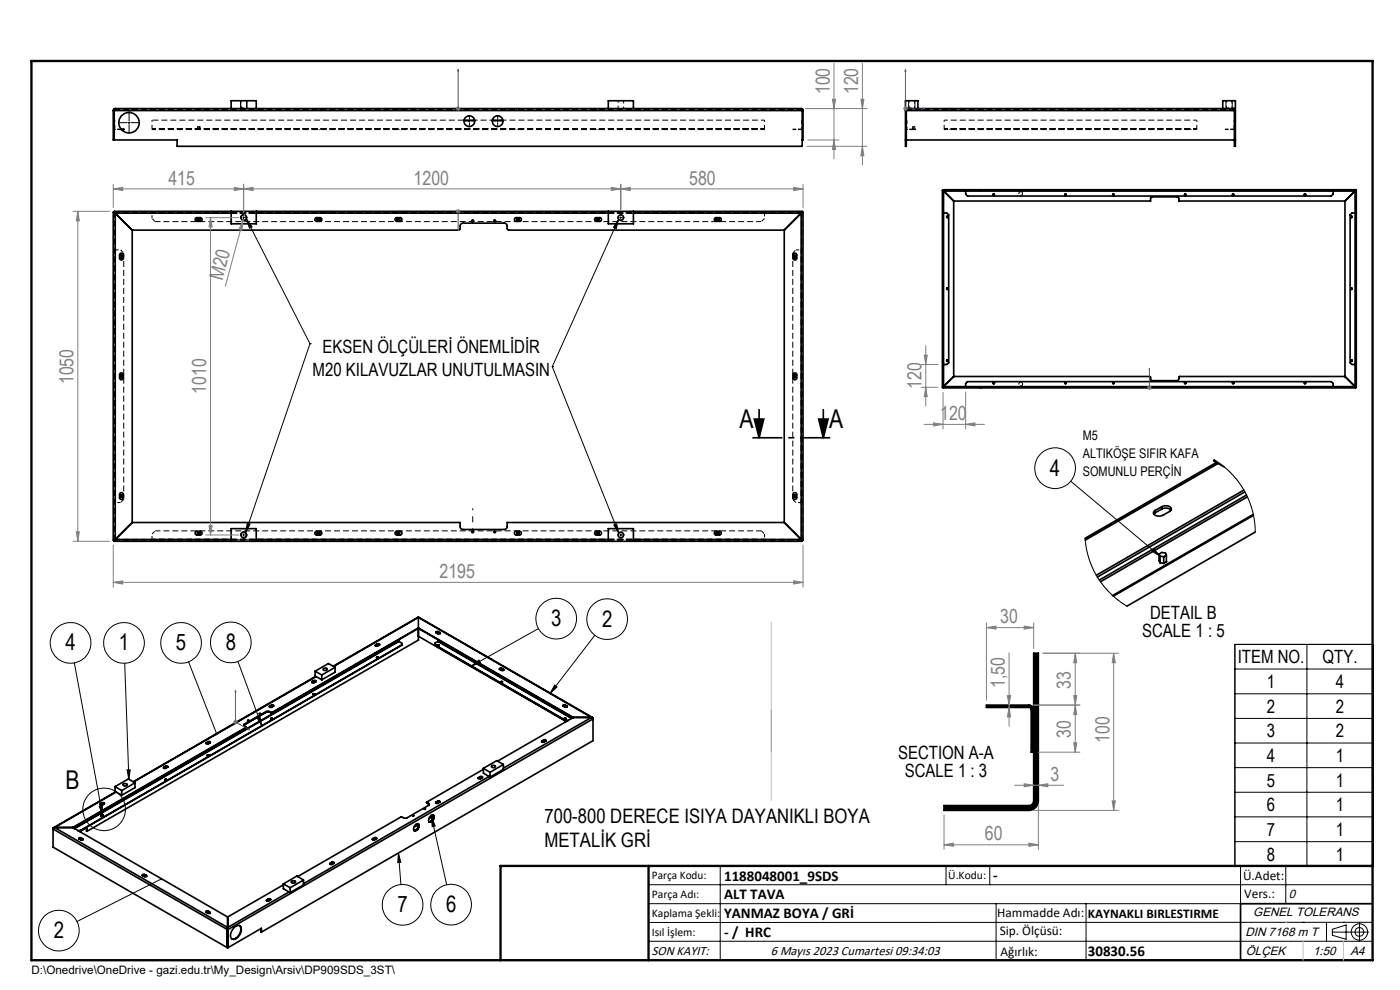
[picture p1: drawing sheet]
<svg xmlns="http://www.w3.org/2000/svg" width="297mm" height="210mm" viewBox="0 0 297 210" stroke-linecap="round" stroke-linejoin="round" font-family="sans-serif">
<g fill="none" stroke="#000" stroke-width=".35">
<path d="M24 23.5h146.4M24.2 23.2l-.2 .3M24.2 23.2h.1M24.4 23l-.2 .2M24.4 23l-.2 .2v6.5M24.4 23h145.6M25.7 27.4h.5l-.4 .1M49 23v-1.6h5.4v1.6M98.5 25.5h2.2M104.5 25.5h2.2M129 23v-1.6h5.4v1.6M170 23l.2 .2v7.8h-132.6v-1.3h-13.6v-6.2"/>
<path d="M170 23l.3 .2M170.3 23.2l.1 .3M170.3 23.2h-.1M170.4 23.5v6.2h-.2M192.1 23.5h70M192.1 29.7h70M192.2 23.2l.3-.2-.2 .2v7.8h-.2v-7.5M192.2 23.2l-.1 .3M192.2 23.2h.1M194.7 23v-1.6h-2.6v1.6h70v-1.6h-2.7v1.6M262 23.2l-.3-.2 .2 .2v7.8h.2v-7.5M262 23.2l.1 .3"/>
<path d="M262 23.2h-.1M24.2 45h-.2v69.6h.2M24.2 45l.2 .2M24.2 44.9l.2 .3M24.2 44.9h146M24.2 44.9v.1M24.4 45.2v69.2M24.4 45.2l3.6 3.6v62M24.4 45.2h24.6M25.5 53.8a.44 .44 0 0 1 .7 .3v.6a.41 .41 0 0 1-.4 .5 .41 .41 0 0 1-.4-.5zM25.5 54.3l.3-.2 .2 .2v.3l-.2 .1-.3-.1zM27.9 48.7l69.4 .1 .3-.2v-.6a.61 .61 0 0 1 .6-.7h8.7a.66 .66 0 0 1 .7 .7v.6l.3 .2 58.6-.1"/>
<path d="M41.5 46.3l.2-.1h.8a.39 .39 0 0 1 .4 .4 .39 .39 0 0 1-.4 .3h-.7a.39 .39 0 0 1-.4-.1 .39 .39 0 0 1 .1-.5zM42 46.3h.3l.1 .3-.1 .2h-.3l-.1-.2zM49 44.8v2.7h5.4v-2.7M54.4 45.2h74.6M66.9 46.3l.2-.1h.8a.39 .39 0 0 1 .4 .4 .39 .39 0 0 1-.4 .3h-.7a.39 .39 0 0 1-.4-.1 .39 .39 0 0 1 .1-.5zM67.4 46.3h.3l.1 .3-.1 .2h-.3l-.1-.2zM84 46.2h.9a.39 .39 0 0 1 .4 .4 .39 .39 0 0 1-.4 .3h-.7a.4 .4 0 0 1-.4-.2 .4 .4 0 0 1 .2-.5zM84.3 46.3h.3l.2 .3-.2 .2h-.3l-.1-.2zM109.2 46.3l.2-.1h.8a.39 .39 0 0 1 .4 .4 .39 .39 0 0 1-.4 .3h-.7a.39 .39 0 0 1-.3-.1 .39 .39 0 0 1 0-.5zM109.7 46.3h.3l.2 .3-.2 .2h-.3l-.1-.2zM126.3 46.2h.9a.39 .39 0 0 1 .4 .4 .39 .39 0 0 1-.4 .3h-.7a.4 .4 0 0 1-.3-.2 .4 .4 0 0 1 .1-.5zM126.7 46.3h.3l.1 .3-.1 .2h-.3l-.2-.2z"/>
<path d="M129 44.8v2.7h5.4v-2.7M134.4 45.2h35.6M151.7 46.2h.9a.39 .39 0 0 1 .4 .4 .39 .39 0 0 1-.4 .3h-.7a.4 .4 0 0 1-.3-.2 .4 .4 0 0 1 .1-.5zM152.1 46.3h.3l.1 .3-.1 .2h-.3l-.2-.2zM168.3 53.8a.41 .41 0 0 1 .5-.1 .41 .41 0 0 1 .2 .4v.6a.39 .39 0 0 1-.4 .5 .39 .39 0 0 1-.4-.5zM168.4 54.3l.2-.2 .3 .2v.3l-.3 .1-.2-.1zM170 45.2v69.2M170 45.2l-3.6 3.6v62M170.2 44.9l-.2 .3M170.2 44.9l.1 .1M170.3 45l-.3 .2M170.3 45v69.6"/>
<path d="M199.9 40.4h87.8v41.8h-87.8zM200.1 45.2h.7l.5 .4v31.3l-.5 .4h-.7M200.1 40.4l.1 .1M200.1 40.2h87.5v42.1h-87.5zM200.2 40.5v41.5M200.2 40.5l2.1 2.1M200.2 40.5h87.3M200.8 45.9h.3v.2h-.3zM202.3 42.6h41.8v-.6l.3-.2h5.3l.3 .2 .1 .6h35.2M202.3 42.6v37.3l-2.1 2.1M204.9 40.4v.8l.3 .4h77.2l.4-.4v-.8M208 40.2v.2"/>
<path d="M210.7 41.2h.2v.2h-.2zM226 41.2h.1v.2h-.1zM236.1 41.2h.2v.2h-.2zM251.4 41.2h.1v.2h-.1zM261.5 41.2h.2v.2h-.2zM276.8 41.2h.1v.2h-.1zM285.3 42.6v37.3l2.2 2.1M286.6 45.9h.2v.2h-.2zM287.5 40.5v41.5M287.5 40.5l-2.2 2.1M287.6 40.4l-.1 .1M287.6 45.2h-.8l-.4 .4v31.3l.4 .4h.8"/>
<path d="M25.5 79.2a.44 .44 0 0 1 .7 .3v.6a.41 .41 0 0 1-.4 .5 .41 .41 0 0 1-.4-.5zM25.5 79.7l.3-.2 .2 .2v.3l-.2 .1-.3-.1zM168.3 79.2a.41 .41 0 0 1 .5-.1 .41 .41 0 0 1 .2 .4v.6a.39 .39 0 0 1-.4 .5 .39 .39 0 0 1-.4-.5zM168.4 79.7l.2-.2 .3 .2v.3l-.3 .1-.2-.1zM200.8 76.4h.3v.2h-.3zM200.8 61.2h.3v.1h-.3zM285.4 79.9h-35.2l-.4 .8h-5.5l-.2-.2-.2-.6h-41.5l-2.2 2.1M286.6 76.4h.2v.2h-.2zM286.6 61.2h.2v.1h-.2zM160 88.9h2l-1 4zM161 86.9v6M173.7 88.9h2l-1 4z"/>
<path d="M174.7 86.9v6M200.2 82l-.1 .2M200.2 82l-.1 .1M200.2 82h87.3M204.9 82.2v-.9l.3-.3h77.2l.4 .3v.9M208 82.2v.1M210.7 81.1h.2v.2h-.2zM226 81.1h.1v.3h-.1zM236.1 81.1h.2v.3h-.2zM251.4 81.1h.1v.3h-.1zM257.6 97.5v.3l2.1 1.3M258.1 98.1l-27.9 16.1"/>
<path d="M258.4 98.3l-28.2 16.3M261.5 81.1h.2v.3h-.2zM276.8 81.1h.1v.3h-.1zM287.5 82l.1 .2M287.5 82l.1 .1M24.2 114.6v.1M24.2 114.7h146M24.4 114.4l-.2 .2M24.4 114.4l-.2 .3M24.4 114.4h24.6M25.5 104.6a.44 .44 0 0 1 .7 .3v.6a.41 .41 0 0 1-.4 .5 .41 .41 0 0 1-.4-.5zM25.5 105.1l.3-.2 .2 .2v.3l-.2 .1-.3-.1z"/>
<path d="M28 110.8h69.6v.8a.61 .61 0 0 0 .6 .7h8.7a.66 .66 0 0 0 .7-.7v-.8h58.8M28 110.8l-3.6 3.6M41.6 112.7h.9a.39 .39 0 0 1 .4 .4 .39 .39 0 0 1-.4 .4h-.7a.4 .4 0 0 1-.4-.3 .4 .4 0 0 1 .2-.5zM42 112.8h.3l.1 .3-.1 .2h-.3l-.1-.2zM49 114.8v-2.7h5.4v2.7M54.4 114.4h74.6M67 112.7h.9a.39 .39 0 0 1 .4 .4 .39 .39 0 0 1-.4 .4h-.7a.4 .4 0 0 1-.4-.3 .4 .4 0 0 1 .2-.5zM67.4 112.8h.3l.1 .3-.1 .2h-.3l-.1-.2zM84 112.7h.9a.39 .39 0 0 1 .4 .4 .39 .39 0 0 1-.4 .4h-.7a.4 .4 0 0 1-.4-.3 .4 .4 0 0 1 .2-.5zM84.3 112.8h.3l.2 .3-.2 .2h-.3l-.1-.2zM109.3 112.7h.9a.39 .39 0 0 1 .4 .4 .39 .39 0 0 1-.4 .4h-.7a.4 .4 0 0 1-.4-.3 .4 .4 0 0 1 .2-.5zM109.7 112.8h.3l.2 .3-.2 .2h-.3l-.1-.2z"/>
<path d="M126.3 112.7h.9a.39 .39 0 0 1 .4 .4 .39 .39 0 0 1-.4 .4h-.7a.4 .4 0 0 1-.3-.3 .4 .4 0 0 1 .1-.5zM126.7 112.8h.3l.1 .3-.1 .2h-.3l-.2-.2zM129 114.8v-2.7h5.4v2.7M134.4 114.4h35.6M151.7 112.7h.9a.39 .39 0 0 1 .4 .4 .39 .39 0 0 1-.4 .4h-.7a.4 .4 0 0 1-.3-.3 .4 .4 0 0 1 .1-.5zM152.1 112.8h.3l.1 .3-.1 .2h-.3l-.2-.2zM166.4 110.8l3.6 3.6M168.3 104.6a.41 .41 0 0 1 .5-.1 .41 .41 0 0 1 .2 .4v.6a.39 .39 0 0 1-.4 .5 .39 .39 0 0 1-.4-.5zM168.4 105.1l.2-.2 .3 .2v.3l-.3 .1-.2-.1zM170 114.4l.2 .3M170 114.4l.3 .2M170.3 114.6l-.1 .1"/>
<path d="M245 108.8l-.2 .2M245 108.3v.5M245.9 118.9h.1M245.9 118.9l.2 .5M245.9 117.5l.6-.3 .8 .1 .1 .4M245.9 117.5l.2 .5M245.9 117.5v1.4M246.1 119.4l.8 .1M246.1 118v1.4M246.1 118l.8 .1M246.5 107.5a1.47 1.47 0 0 1 2 .5l-.1 .3-1.7 1a1.47 1.47 0 0 1-2-.5l.3-.5M246.5 108a1.69 1.69 0 0 1 1.9 .2"/>
<path d="M246.5 107.5l-1.5 .8M246.5 107.5v.5M246.5 108l-1.5 .8M246.9 118.1v1.4M247.4 119.1l.1 .1M247.4 117.7l-.5 .4M247.4 117.7v1.5M247.5 119.2l-.6 .3M263.9 104l-31.3 18M264.1 104.3l-31.3 18.1M264.4 105l-31.2 18M264.6 105.4l-31.1 18"/>
<path d="M265.9 109.1l-29.9 17.2M265.9 109.3l-29.7 17.2M266.3 112.8l-27.2 15.8M79.7 136.9l-.1 .1M79.7 136.8v.1M80 139.4l-.1 .2 .4-.1M80 139.4h.2M80 139.4h.1M80 139.4l-.1 .1M80 139.4l.2 .1M80 136.6h.4l.2 .1-.6 .4-.3-.1v-.2M80 136.7l.5 .1"/>
<path d="M80 136.6v.1M80 136.6l-.3 .2M80 136.7l-.3 .2M80.2 139.4l.1 .1M80.2 139.4v.1M80.2 139.5l.1 .1M84.6 136v.1M84.6 135.7v.3M84.6 136l-68.9 39.7M84.6 136.1l.6 .3v.5l-68.2 39.3M84.6 136.1l-68.8 39.7M85.2 136.8l-68.2 39.4"/>
<path d="M88.7 133.2l-30.9 17.9M88.7 133.2v.1M88.7 133.3l-30.9 17.9M88.8 131l36.9 21.2M88.8 133.1l-.1 .1M88.8 131l-18.1 10.3M88.8 133.3h-.1M88.8 131l36.7 21.2M88.8 133.2l32.8 19M88.8 131v4.8l-70.3 40.5M88.8 133.3l32.7 19M88.8 135l31.3 18.1"/>
<path d="M88.8 131l-18 10.4M92.3 136.8l27.7 16M92.8 136.9h-.1M92.9 136.1l-.6 .3v.5l27.7 16M92.9 136.1l28.3 16.3M93 136l-.1 .1M93 134h-.5v.2l.6 .3 .3-.1-.1-.2M93 134.1l-.5 .1M93 134v.1M93 135.7v.3M93 134l.3 .2M93 134.1l.3 .2"/>
<path d="M93 136l28.4 16.4M93 136.8l.1 .1M93 136.8l-.3 .1M93 136.8h.1M93 136.8l-.2 .1M93.1 136.9l-.2 .1-.2-.1M93.3 134.2v.1M93.3 134.3l.1 .1M219.3 138.6h1v31.3a2.05 2.05 0 0 1-2 2h-18v-1h18a1.02 1.02 0 0 0 1-1zM43.8 157.6l-.1 .1M43.8 157.5v.1M44.1 157.3h.4l.1 .2-.5 .3h-.3v-.3"/>
<path d="M44.1 157.4l.5 .1M44.1 157.3v.1M44.1 157.3l-.3 .2M44.1 157.4l-.3 .2M51.9 153.6l-.2 .2 .5 .4-.1 .1M51.9 153.7l-.2 .1M51.9 153.6v.1M52.1 154.3l-36.6 21.2M52.1 154.5l-36.6 21.1M52.1 154.3v.2M52.2 154.3l-.1 .2M52.6 152.9h.1"/>
<path d="M55 151.4h.2M56.4 150.9h.7M56.4 151.1h.7M56.4 150.9l-4.5 2.7M56.4 150.9v.2M56.4 151.1l-4.5 2.6M56.7 151l-4.9 2.8M57.1 150.9l.3 .2M57.1 150.9v.2M57.1 151.1l.3 .1M57.2 149.9l-.1 .1M57.2 149.8v.1"/>
<path d="M57.4 151.1h.4M57.4 151.2h.4M57.4 151.1v.1M57.6 149.6l.3-.1 .2 .2-.5 .4-.5-.1 .1-.2M57.6 149.7h.5M57.6 152.4l-.1 .1h.3M57.6 152.4h.1M57.6 149.6v.1M57.6 152.4l-.2 .1M57.6 149.6l-.4 .2M57.6 149.7l-.4 .2M57.7 152.4l.1 .1"/>
<path d="M57.7 152.4h.1M57.8 151.1v.1M66.2 144.7l-.1 .1M66.2 144.6v.1M66.5 147.2h-.1l.2 .2 .2-.1-.1-.1M66.5 147.2h.2M66.5 147.2h.1M66.5 147.2l-.1 .1M66.6 144.4l.3-.1 .2 .2-.6 .4-.3-.1v-.2M66.6 144.5l.5 .1M66.6 144.4v.1M66.6 144.4l-.4 .2"/>
<path d="M66.6 144.5l-.4 .2M66.7 147.2h.1M66.7 147.2l.1 .1M66.9 142.4v1l1.4 .8M66.9 142.4l1.4 .8M67 143.5l-38.7 22.3M67.1 143.5l-38.8 22.4M68.3 143.2v1M68.5 141.9a.44 .44 0 0 1 .5-.2 .44 .44 0 0 1 .4 .4l-.6 .1zM71.1 141.6l-2.8 1.6M71.1 141.6v1l-2.8 1.6M71.1 141.6l-1.4-.9-2.8 1.7"/>
<path d="M106.3 144.6l-.1 .1M106.3 144.6h.1M106.4 141.8l-.2-.1-.3 .2 .6 .4 .4-.1-.1-.2M106.4 141.9h-.5M106.4 141.8v.1M106.4 141.8l.4 .2M106.4 141.9l.4 .2M106.5 144.6v.1h-.3M106.5 144.6h-.2M106.5 144.6h.1M106.5 144.6l.1 .1M106.8 142.1l.1 .1"/>
<path d="M106.8 142v.1M115 157.3h-.1M115 157.2v.1M115.3 157l.3-.1 .3 .2-.7 .4-.3-.2 .1-.1M115.3 157.1l.5 .1M115.3 157l-.3 .2M115.3 157v.1M115.3 157.1l-.3 .2M119.7 152.4h.1M119.7 152.4v.1M119.9 149.5h-.3l-.2 .2 .5 .3h.4v-.3M119.9 149.7h-.5"/>
<path d="M119.9 149.5l.4 .2M119.9 149.5v.2M119.9 149.7l.4 .2M119.9 152.3l.2 .1-.3 .2-.1-.1v-.1M119.9 152.3l-.2 .1M119.9 152.3v.1M119.9 152.4l.2 .1M119.9 152.4h-.2M120 152.8h.5M120 152.8v.1M120 152.9h.4M120.3 149.9h.1"/>
<path d="M120.3 149.7v.2M121.4 152.1v.2M121.4 152.2v.1M121.6 152.2l-16 9.3M121.6 152.2h3.9M125.5 152.2l.3 .3-77.4 44.7M125.5 152.2h.2M125.5 152.2l-18.7 10.7M125.7 152.2l.1 .2M125.7 152.2v.1M125.8 152.4h.1M125.8 152.4v4.7l-70.3 40.6"/>
<path d="M219.3 150.6a1.02 1.02 0 0 0-1-1h-9v.5h9.2l.3 .4v9.1h.5M11.3 175.7v4l36.9 21.3M11.3 175.7h.1M11.3 175.6v.3l36.9 21.3M11.3 175.6v.1M11.3 175.6h.1M11.6 175.5l-.3 .1M11.6 175.5l36.7 21.2M11.6 175.5h3.8l32.9 19M15.5 175.5h-.2M15.5 175.5v.1M15.7 175.5v.2"/>
<path d="M16.5 176.2h.5M16.6 176.2h.4M17 176.2h.1M17.2 177.7h-.3l-.2 .2 .5 .3h.4v-.3M17.2 177.9h-.5M17.2 177.7l.4 .2M17.2 177.7v.2M17.2 177.9l.4 .1M17.6 178v.1M17.6 177.9v.1M18.3 175.6l.2 .7M18.5 176.3v-.8l-1.6 .9"/>
<path d="M21.3 170.6l-.1 .1M21.3 170.5v.1M21.5 173.2l.1 .1M21.5 172.8l.1 .5M21.5 172.8l.3 .2M21.5 172.8l.4 .1M21.6 173.3h.2M21.7 170.3h.3l.2 .2-.6 .3-.4-.1 .1-.2M21.7 170.4l.5 .1M21.7 170.3l-.4 .2M21.7 170.3v.1M21.7 170.4l-.4 .2"/>
<path d="M21.8 173v.3M21.9 172.9v.3l-.1 .1M21.9 172.9l-.1 .1M24.4 166.9v1l1.4 .8M24.4 166.9l1.4 .8M24.6 167.9l-13.3 7.7M24.6 168l-13 7.5M25.8 167.7v1M26.2 166.3l.3-.1a.3 .3 0 0 1 .5 .3 .3 .3 0 0 1-.5 .2h-.1a.2 .2 0 0 1-.3-.1 .2 .2 0 0 1 .1-.3zM28.6 166v1.1l-2.8 1.6M28.6 166l-1.4-.8-2.8 1.7M28.6 166l-2.8 1.7"/>
<path d="M34.7 162.9h.1M34.7 162.7v.2M35.1 162.5h.4l.1 .2-.6 .3-.3-.1v-.2M35.1 162.7h.5M35.1 165.3l-.1 .1 .2 .2 .2-.2-.1-.1M35.1 165.3h.2M35.1 162.5v.2M35.1 165.3v.1M35.1 165.4h-.1M35.1 165.4h.2M35.1 162.5l-.4 .2M35.1 162.7l-.4 .2"/>
<path d="M35.3 165.3v.1M35.3 165.4v.1M44.1 160.1l-.1 .2h.3M44.1 160.1l.2 .1M44.1 160.1v.1M44.1 160.2l-.1 .1M44.1 160.2h.2M44.3 160.2v.1M44.3 160.2h.1M79.1 178l-.1 .1M79.1 177.9v.1M79.4 177.7h.4l.1 .1-.5 .4-.3-.1v-.2"/>
<path d="M79.4 177.8l.5 .1M79.4 177.7l-.3 .2M79.4 177.7v.1M79.4 177.8l-.3 .2M87.5 173h.3zM87.6 173.1h.1M88.1 175a.48 .48 0 0 1 .7-.3 .48 .48 0 0 1 .1 .8l-.4 .5a.46 .46 0 0 1-.7 .2 .46 .46 0 0 1 0-.8zM88.7 174.7a1.02 1.02 0 0 1-.8 1.5 .96 .96 0 0 0 .9-1.3M88.8 174.9a1.11 1.11 0 0 1-1 1.3M88.8 174.9l-1 .6M88.8 174.9h.1M90 171.7h.2"/>
<path d="M90.5 170.2l.4 .2M90.5 170.2l.4 .4M90.9 170.4a.22 .22 0 0 1 .2 .2 .22 .22 0 0 1-.2 .2l-4.6 2.7-.5 .1-.6-.4-22.1 12.7M90.9 170.6l.2 .1M90.9 170.4v.2M91.3 173.1a.48 .48 0 0 1 .7-.1 .48 .48 0 0 1 .1 .7l-.3 .4a.49 .49 0 0 1-.7 .3 .49 .49 0 0 1-.1-.8zM91.9 172.9a1.02 1.02 0 0 1-.8 1.4 1 1 0 0 0 .9-1.2M92 173.1a1.18 1.18 0 0 1-1 1.2M92 173.1l-1 .6M92 173.1h.1M92.5 170.3h-.1M92.5 170.1v.2"/>
<path d="M92.9 169.9h.4v.2l-.6 .4-.3-.2 .1-.2M92.9 170.1h.4M92.9 169.9l-.4 .2M92.9 169.9v.2M92.9 170.1l-.4 .2M101.5 165.1h.1M101.5 165v.1M101.9 164.7h.3l.2 .2-.6 .3h-.3v-.2M101.9 164.8l.5 .1M101.9 164.7l-.4 .3M101.9 164.7v.1M101.9 164.8l-.4 .3"/>
<path d="M102.6 163.2l-12.1 7M102.6 163v1l1.4 .8M102.6 163l1.4 .8M103.8 164.7l-39.4 22.8M104 163.8v1M104.2 162.5a.43 .43 0 0 1 .5-.2 .43 .43 0 0 1 .4 .4l-.5 .1zM106.8 162.2v1l-2.8 1.6M106.8 162.2l-1.4-.8-2.8 1.6M106.8 162.2l-2.8 1.6M30.7 185.5l-.3-.1a.17 .17 0 0 0-.2 .2 .17 .17 0 0 0 .1 .2l.6 .2 .2-.1-.1-.2M30.7 185.6l-.5 .1M30.7 185.5l.3 .2"/>
<path d="M30.7 185.5v.1M30.7 185.6l.3 .2M31 185.8l.1 .1M31 185.7v.1M44.1 193.3l-.3-.1-.2 .3 .5 .3 .5-.1-.1-.2M44.1 193.4l-.5 .1M44.1 193.3l.4 .2M44.1 193.3v.1M44.1 193.4l.4 .2M44.5 193.6l.1 .1M44.5 193.5v.1M48.2 197.2v3.8"/>
<path d="M48.2 196.9v.3M48.2 196.9h.1M48.3 196.7l-.1 .2M48.3 196.7v.2M48.3 194.5v2.3M48.3 197.1v3.8M48.3 197.1l-.1 .1M48.3 197.1l.1 .1M48.3 196.9l.1 .3M48.4 197.2v3.8M49.6 196.8a.84 .84 0 0 1 .8-.5 .84 .84 0 0 1 .8 .6 2.15 2.15 0 0 1-1.8 2.3 1.33 1.33 0 0 1 0-2.1zM50.8 196.3a1.98 1.98 0 0 1-1 2.8l-.6 .1"/>
<path d="M55.4 197l.1 .7M55.5 197.7v-.8l-7.1 4.1M56.6 191l-.1 .1M56.6 190.9v.1M56.9 190.7l.4-.1 .1 .2-.5 .4-.4-.1 .1-.2M56.9 190.8h.5M56.9 190.7l-.3 .2M56.9 190.7v.1M56.9 190.8l-.3 .2M60.1 187.7l-11.8 6.8M60.1 187.5v1l1.5 .8M60.1 187.5l1.5 .8"/>
<path d="M61.3 189.2l-13 7.5M61.6 188.3v1M61.9 186.9l.3-.1a.3 .3 0 0 1 .5 .3 .3 .3 0 0 1-.5 .2l-.4-.2zM64.4 186.7l-1.4-.9-2.9 1.7M64.4 186.7l-2.8 1.6M64.4 186.7v1l-2.8 1.6M70.1 183.2l-.1 .1M70.1 183.1v.1M70.4 182.9h.4l.1 .2-.6 .3-.3-.1 .1-.2M70.4 183l.5 .1M70.4 182.9l-.3 .2M70.4 182.9v.1"/>
<path d="M70.4 183l-.3 .2M291.2 191.7h-28v12M48.3 200.9l-.1 .1M48.3 200.9l.1 .1"/>
<circle cx="27.4" cy="26" r="2.16"/>
<circle cx="99.6" cy="25.7" r="1.14"/>
<circle cx="105.6" cy="25.7" r="1.14"/>
<circle cx="51.7" cy="46.2" r=".59"/>
<circle cx="100.2" cy="46.8" r=".19"/>
<circle cx="104.9" cy="46.8" r=".2"/>
<circle cx="131.7" cy="46.2" r=".59"/>
<circle cx="51.7" cy="113.5" r=".59"/>
<circle cx="100.3" cy="112.8" r=".18"/>
<circle cx="104.9" cy="112.8" r=".19"/>
<circle cx="131.7" cy="113.5" r=".59"/>
<circle cx="52.6" cy="152.8" r=".11"/>
<circle cx="55.1" cy="151.4" r=".12"/>
<circle cx="90.1" cy="171.6" r=".12"/>
</g>
<path d="M32.2 27.3h130M32.2 27.4h130M162.2 27.3h-130M162.2 27.5h-130M32.2 45.2h130M162.2 45.1h-130M162.2 45.2h-130M32.2 114.4h130M162.2 114.4h-130" fill="none" stroke="#000" stroke-width=".21" stroke-dasharray="1.3 .6" stroke-dashoffset=".4" stroke-linecap="butt"/>
<g fill="none" stroke="#000" stroke-width=".21" stroke-dasharray="1.3 .6" stroke-linecap="butt">
<path d="M24.2 23.4h-.2M24.3 23.3l-.1-.1M24.3 23.3l-.1 .1M24.3 23.3l.1-.1M24.3 27.3h-.1M24.3 25.5h-.1M24.4 27.4v.1M24.4 27.4l-.1-.1M24.4 27.5l-.2-.2M24.4 23.2v-.2M24.4 23.2l-.2 .1M25.4 23.2v-.2"/>
<path d="M25.5 27.5v-.1M25.6 27.4v.1M25.6 27.5h.2M25.7 27.4h-.1M25.8 27.5v-.1M26 27.5v-.1M26.2 23.2v-.2M28 23.2v-.2M28.2 23.2v-.2M32.2 27.5v-.2M32.9 27.4v.1M41.4 23v.2"/>
<path d="M41.8 23.2v-.2M41.9 27.5v-.1M41.9 26.8h.1M42 27.5v-.1M42 26.8h.3M42.3 26.8h.2M42.3 27.5v-.1M42.5 27.5v-.1M42.5 23.2v-.2M42.9 23.2v-.2M66.8 23v.2M67.2 23.2v-.2"/>
<path d="M67.3 27.5v-.1M67.4 27.5v-.1M67.7 27.5v-.1M67.9 27.5v-.1M67.9 23.2v-.2M68.3 23.2v-.2M83.8 23v.2M84.2 23.2v-.2M84.2 27.5v-.1M84.4 27.5v-.1M84.7 27.5v-.1M84.8 27.5v-.1"/>
<path d="M84.9 23.2v-.2M85.3 23.2v-.2M97.3 23.2v-.2M97.6 23.2v-.2M98.3 23.2v-.2M100.1 23v.2M100.5 23.2v-.2M104.8 23v.2M105.1 23.2v-.2M106.9 23.2v-.2M107.6 23.2v-.2M107.9 23.2v-.2"/>
<path d="M109.1 23v.2M109.5 23.2v-.2M109.6 27.5v-.1M109.8 27.5v-.1M110.1 27.5v-.1M110.2 27.5v-.1M110.2 23.2v-.2M110.6 23.2v-.2M126.1 23v.2M126.5 23.2v-.2M126.6 27.5v-.1M126.7 27.5v-.1"/>
<path d="M127 27.5v-.1M127.1 27.5v-.1M127.2 23.2v-.2M127.6 23.2v-.2M151.5 23v.2M151.9 23.2v-.2M152 27.5v-.1M152.1 27.5v-.1M152.4 27.5v-.1M152.5 27.5v-.1M152.6 23.2v-.2M153 23.2v-.2"/>
<path d="M161.5 27.4v.1M162.2 27.3v.2M166.2 23.2v-.2M166.4 23.2v-.2M166.5 23.2v-.2M168.2 27.4v.1M168.2 23.2v-.2M168.4 27.5v-.1M168.6 27.5v-.1M168.8 27.4v.1M168.9 27.5v-.1M169 23.2v-.2"/>
<path d="M170 27.4v.1M170 23.2v-.2M170.1 27.3h.1M170.1 27.3l-.1 .1M170.1 25.5h.1M170.1 23.3l.1-.1M170.1 23.3l-.1-.1M170.2 27.3l-.2 .2M170.2 23.3l-.2-.1M170.2 23.4l-.1-.1M170.2 23.4h.2M192.3 23.4h-.2"/>
<path d="M192.4 23.3l-.1-.1M192.4 23.3l.1-.1M192.4 23.3l-.1 .1M192.4 27.3h-.1M192.4 25.5h-.1M192.5 27.5l-.2-.2M192.5 27.4v.1M192.5 27.4l-.1-.1M192.5 23.2l-.2 .1M192.5 23.2v-.2M193.4 23.2v-.2M193.6 27.5v-.1"/>
<path d="M193.6 26.8h.2M193.6 27.4v.1M193.8 27.5v-.1M193.8 26.8v.6M193.8 26.8h.3M193.9 23v.2M194.1 27.5v-.1M194.2 23.2v-.2M194.3 23.2v-.2M194.3 27.4v.1M194.6 23.2v-.2M195.3 23.2v-.2"/>
<path d="M195.8 23.2v-.2M196 23.2v-.2M196.1 23.2v-.2M200.3 27.3v.2M201 27.4v.1M201 23v.2M201.4 23.2v-.2M201.4 27.5v-.1M201.6 27.5v-.1M201.8 27.5v-.1M202 27.5v-.1M202 23.2v-.2"/>
<path d="M202.4 23.2v-.2M226.4 23v.2M226.8 23.2v-.2M226.8 27.5v-.1M227 27.5v-.1M227.2 27.5v-.1M227.4 27.5v-.1M227.4 23.2v-.2M227.8 23.2v-.2M251.8 23v.2M252.2 23.2v-.2M252.2 27.5v-.1"/>
<path d="M252.4 27.5v-.1M252.6 27.5v-.1M252.8 27.5v-.1M252.8 23.2v-.2M253.2 27.4v.1M253.2 23.2v-.2M253.9 27.5v-.2M258.1 23.2v-.2M258.9 23.2v-.2M259.6 23.2v-.2M259.9 27.4v.1M259.9 23v.2"/>
<path d="M260 23.2v-.2M260.1 27.5v-.1M260.3 23.2v-.2M260.4 27.5v-.1M260.6 27.4v.1M260.6 27.5v-.1M260.8 23.2v-.2M261.7 23.2v-.2M261.7 23.2l.1 .1M261.7 27.5l.2-.2M261.7 27.4v.1M261.7 27.4l.1-.1"/>
<path d="M261.8 27.3h.1M261.8 25.5h.1M261.8 26.8h.1M261.8 23.3l.1-.1M261.9 23.3l-.2-.1M261.9 23.4l-.1-.1M261.9 23.4h.2M261.9 28.2h.2M261.9 26.8h.2M262.1 23.9h-.2M262.1 24.6h-.2M24.2 45.1v-.1"/>
<path d="M24.3 45h-.1M24.3 53h-.1M24.3 53h.1M32.2 45.1v-.1M32.2 45.2v-.1M37.6 45v-.2M162.2 45.1v-.1M162.2 45.1v.1M170 53h.1M170.1 53h.1M170.1 45h.1M170.2 45.1v-.1"/>
<path d="M24.2 114.5v.1M24.3 114.6h-.1M24.3 106.6h-.1M24.4 106.6h-.1M25.2 114.6v.2M29.5 114.8v-.2M32.2 114.5v.1M32.2 114.4v.1M37.6 114.6v.2M98.4 114.6v.2M98.4 114.5v.1M98.5 114.5v.1"/>
<path d="M100.7 114.6v-.1M100.7 114.8v-.2M104.4 114.6v.2M104.4 114.5v.1M104.5 114.5v.1M106.7 114.6v-.1M106.7 114.8v-.2M162.2 114.5v.1M162.2 114.5v-.1M170.1 106.6h.1M170.1 106.6h-.1M170.1 114.6h.1"/>
<path d="M170.2 114.5v.1"/>
</g>
<g fill="none" stroke="#000" stroke-width=".21" stroke-dasharray="1.3 .6" stroke-dashoffset=".6" stroke-linecap="butt">
<path d="M25.6 27.4h-1.2M25.6 27.5h-1.2M170 27.4h-1.2M170 27.5h-1.2M193.6 27.5h-1.1M193.6 27.4h-1.1M261.7 27.5h-1.1M261.7 27.4h-1.1M24.4 53h1.2M32.2 46.3v-1.1M162.2 45.2v1.1M168.8 53h1.2"/>
<path d="M25.6 106.6h-1.2M32.2 114.4v-1.1M162.2 113.3v1.1M170 106.6h-1.2"/>
</g>
<path d="M24.3 25.5v1.8M32.2 25.5v1.8M162.2 25.5v1.8M170.1 27.3v-1.8M192.4 27.3v-1.8M200.3 25.5v1.8M253.9 25.5v1.8M261.8 25.5v1.8" fill="none" stroke="#000" stroke-width=".21" stroke-dasharray="1.3 .6" stroke-dashoffset=".9" stroke-linecap="butt"/>
<g fill="none" stroke="#000" stroke-width=".21" stroke-dasharray="1.3 .6" stroke-dashoffset=".3" stroke-linecap="butt">
<path d="M41.9 26.8v.7M42 26.8v.7M42.3 26.8v.7M42.5 26.8v.7M168.2 27.5h.6M168.8 27.4h-.6M170 23.2h-145.6M193.6 26.8v.7M193.6 27.5h.7M194.1 26.8v.7M194.3 27.4h-.7M259.9 27.5h.7"/>
<path d="M260.6 27.4h-.7M261.7 23.2h-69.2M24.4 45.2h145.6M170 45.2v69.2M24.4 114.4v-69.2M170 114.4h-145.6"/>
</g>
<path d="M24.2 23.4h146M170.2 23.4h-146M192.3 23.4h69.6M261.9 23.4h-69.6M24.3 45h145.8M170.1 114.6h-145.8" fill="none" stroke="#000" stroke-width=".21" stroke-dasharray="1.3 .6" stroke-dashoffset=".1" stroke-linecap="butt"/>
<g fill="none" stroke="#000" stroke-width=".21" stroke-dasharray="1.3 .6" stroke-dashoffset=".5" stroke-linecap="butt">
<path d="M162.2 25.5h-55.5M200.3 27.3h53.6M200.3 27.4h53.6M253.9 25.5h-53.6M253.9 27.5h-53.6M253.9 27.3h-53.6M24.4 53v53.6M25.6 53l.6 .7M32.9 47l-.7-.7M162.2 46.3l-.7 .7M168.2 53.7l.6-.7M170 53v53.6"/>
<path d="M170.1 53v53.6M24.3 106.6v-53.6M24.4 106.6v-53.6M26.2 105.9l-.6 .7M32.2 113.3l.7-.7M100.7 114.5h-2.2M106.7 114.5h-2.2M161.5 112.6l.7 .7M162.2 114.5h-55.5M168.8 106.6l-.6-.7M170 106.6v-53.6"/>
</g>
<path d="M98.5 25.5h-66.3M54.4 45.2h-5.4M134.4 45.2h-5.4M49 114.4h5.4M98.5 114.5h-66.3M129 114.4h5.4" fill="none" stroke="#000" stroke-width=".21" stroke-dasharray="1.3 .6" stroke-dashoffset="-.1" stroke-linecap="butt"/>
<path d="M51 22.9h1.4M104.5 25.5h-3.8M192.8 22.9h1.3M260.1 22.9h1.3M104.5 114.5h-3.8" fill="none" stroke="#000" stroke-width=".21" stroke-dasharray="1.3 .6" stroke-dashoffset=".7" stroke-linecap="butt"/>
<path d="M51.1 21.4v1.6M52.3 23v-1.6M131.1 21.4v1.6M132.3 23v-1.6M192.8 21.4v1.6M194 23v-1.6M260.2 21.4v1.6M261.3 23v-1.6" fill="none" stroke="#000" stroke-width=".21" stroke-dasharray="1.3 .6" stroke-dashoffset=".8" stroke-linecap="butt"/>
<path d="M24.2 45.1v69.4M161.5 47h-128.6M168.2 53.7v52.2M26.2 105.9v-52.2M161.5 112.6h-128.6M170.2 114.5v-69.4" fill="none" stroke="#000" stroke-width=".21" stroke-dasharray="1.3 .6" stroke-dashoffset=".2" stroke-linecap="butt"/>
<g fill="#000">
<path d="M24.3 45.2a.17 .17 0 0 1 .3 0 .17 .17 0 0 1-.3 0zM24.3 114.4a.17 .17 0 0 1 .3 0 .17 .17 0 0 1-.3 0zM169.8 114.4a.17 .17 0 0 1 .3 0 .17 .17 0 0 1-.3 0zM24.3 114.4a.17 .17 0 0 1 .3 0 .17 .17 0 0 1-.3 0zM169.8 45.2a.17 .17 0 0 1 .3 0 .17 .17 0 0 1-.3 0zM169.8 114.4a.17 .17 0 0 1 .3 0 .17 .17 0 0 1-.3 0zM24.3 45.2a.17 .17 0 0 1 .3 0 .17 .17 0 0 1-.3 0zM169.8 45.2a.17 .17 0 0 1 .3 0 .17 .17 0 0 1-.3 0z"/>
<path d="M173.7 88.9h2l-1 4zM160 88.9h2l-1 4z"/>
</g>
<path d="M163.6 131.9v40zM163.6 149.6v10zM219.3 138.6v31.3l-.2 .5-.6 .5h-18.2v1h18.1l1-.3 .5-.5 .4-1.1v-31.4zM209.3 149.6v.5h9.2l.3 .3v9.2h.5v-9l-.3-.7-.5-.3z" fill-rule="evenodd" fill="#000"/>
<g fill="none" stroke="#000" stroke-width=".21">
<path d="M27.2 26h.3M27.4 25.9v.3M51 21.4v1.5M52.4 21.4v1.5M99.4 25.7h.3M99.6 25.5v.4M105.4 25.7h.3M105.6 25.5v.4M192.8 21.4v1.5M194.1 21.4v1.5M260.1 21.4v1.5M261.4 21.4v1.5"/>
<path d="M51 46.3a.68 .68 0 0 1 .6-.8 .68 .68 0 0 1 .8 .7 .68 .68 0 0 1-.9 .6M51.5 46.2h.4M51.7 46v.3M52.3 46.5l13.5 26.4M52.3 46.5l1.2 1.6-.6 .3zM100.1 46.8h.3M100.3 46.7v.3M104.8 46.8h.3M104.9 46.7v.3M131.2 46.5l-.5 2-.6-.3zM131.2 46.5l-14 31.3M131.5 46.2h.4"/>
<path d="M131.7 46v.3M216.1 41.2a.4 .4 0 0 1 .4-.5 .4 .4 0 0 1 .4 .4 .4 .4 0 0 1-.5 .3M65.8 72.9h.1M65.8 72.9l-13.7 40.1M117.2 77.8h.1M117.2 77.8l14.1 35.3M216.1 81.6a.4 .4 0 0 1 .4-.6 .4 .4 0 0 1 .4 .5 .4 .4 0 0 1-.5 .3M257.6 97.5l2.1 1.5 1.8 1.7 1.4 1.7 1 1.6 .9 1.7 .8 2.3 .5 2.4 .2 2.4M51 113.7a.67 .67 0 0 1 .6-.9 .67 .67 0 0 1 .8 .8 .67 .67 0 0 1-.9 .6M51.5 113.5h.4M51.7 113.3v.4M52.5 111l.6 .2-1 1.8z"/>
<path d="M100.1 112.8h.3M100.3 112.7v.3M104.8 112.8h.3M104.9 112.7v.3M130.2 111.4l.6-.3 .5 2zM131.5 113.5h.4M131.7 113.3v.4M227.2 102.1l18.9 15.9M230.2 114.2l.2 2 .6 2.4 .8 1.9 1.1 2.2 1.3 1.7 1.8 2 3.1 2.2M244.8 116.4l1.3 1.6-1.7-1.1zM114.2 133.3l-14.2 8M126.2 134.8l-9.5 12.3"/>
<path d="M262 136.7h29.3v47.1h-29.3zM277.2 136.7v47.1M15.8 140.6l6 32.4M26.5 140.7l.8 24.6M40 140.4l6 15.3M50.5 140.3l5 13.6M54.5 152.2l.6-.2 .4 1.9zM100 141.3l1.6-1.3 .3 .6zM117.7 145.3l.5 .4-1.5 1.4zM262 141.9h29.3M262 147.2h29.3M262 152.4h29.3"/>
<path d="M262 157.6h29.3M21.1 171.1l.6-.2 .1 2.1zM26.1 166.3a.51 .51 0 0 1 .5-.2 .51 .51 0 0 1 .4 .5l-.7 .1-.2-.1zM27 163.3h.6l-.3 2zM91.5 173.3l.8 1.9-.6 .2zM91.5 173.3l3.3 14.4M262 162.8h29.3M262 168.1h29.3M262 173.3h29.3M262 178.5h29.3M34.2 186.5l-17.9 9M61.8 186.9h.9a.45 .45 0 0 1-.3 .5 .45 .45 0 0 1-.6-.2z"/>
<path d="M84.5 180.9l.5 2-.6 .1zM84.5 180.9l.6 6.7M137.6 187.7h153.6M137.6 191.7h153.6M137.6 199.7h153.6M152.8 183.7v20M200.7 183.7v4M210 183.7v4M211.3 191.7v12M230.4 191.7v12M263.2 183.7v20M272.8 183.7v8"/>
<path d="M276.4 195.6h.1M281.4 195.6v4.1M282.6 197.7h7.8M282.6 197.1l3-.9v3l-3-.8zM285 195.6h.1M288.4 195.8v3.8M291.2 195.6l-153.6 .1"/>
<circle cx="223.8" cy="99.3" r="4.3"/>
<circle cx="15" cy="136.4" r="4.3"/>
<circle cx="26.3" cy="136.4" r="4.3"/>
<circle cx="38.4" cy="136.4" r="4.3"/>
<circle cx="49" cy="136.3" r="4.3"/>
<circle cx="118" cy="131.2" r="4.3"/>
<circle cx="128.8" cy="131.3" r="4.3"/>
<circle cx="22.1" cy="171.7" r="4.5"/>
<circle cx="12.5" cy="197.4" r="4.3"/>
<circle cx="85.4" cy="192" r="4.3"/>
<circle cx="95.7" cy="191.9" r="4.3"/>
<circle cx="288.4" cy="197.7" r="1.74"/>
<circle cx="288.4" cy="197.7" r=".93"/>
</g>
<g fill="none" stroke="#00f" stroke-width=".21">
<path d="M97.2 14.7v.4v-.4M97.2 14.7v8.3M192.1 14.7l.1 .4h-.2zM192.1 14.7v8.3h4.2M97.2 22.9v.2zM97.2 23h.1M195.8 22.9l.5 .1-.5 .1zM97.2 49v-.4v.4M97.2 44.7v.2zM97.2 44.8h.1M97.2 44.8v4.2M243.8 78.1v.4v-.4"/>
<path d="M243.8 78.1v4.2M243.8 82.2v.2zM243.8 82.3h.1M50 146.4v.3l-.1-.1zM50 146.4v6.7l2.9 1.7M52.6 154.6l.3 .2h-.3z"/>
</g>
<g fill="none" stroke="#808080" stroke-width=".21">
<path d="M176.9 13.4v20.3M183 13.4v21.6M24 39.1v4.9M49.7 39.7l2 .4-2 .3zM51.7 39.1v6M96.7 23h1M96.8 22.7l.7 .7M97.2 22.5v1M97.5 22.7l-.7 .7M129.7 39.7l2 .4-2 .3zM131.7 39.1v5.3M168.4 39.7l2 .4-2 .3z"/>
<path d="M170.4 39.1v4.9M171 23h12.9M171.2 31h12.7M171.4 29.7h6.5M176.6 21.1h.7l-.4 1.9zM176.9 29.7l.4 2h-.7zM182.6 21.1h.7l-.3 1.9zM183 31l.3 2h-.7zM191.6 23h1M191.7 22.7l.7 .7M192.1 22.5v1M192.4 22.7l-.7 .7"/>
<path d="M15.5 44.8h7.7M16.5 44.8l.3 2h-.6zM16.5 44.8v70M24 40.1l2-.4v.7zM24 40.1h146.4M43.7 46.2h7M44.7 46.2v67.3M44.7 46.2l.3 1.9h-.7zM51.5 46.8l-.2 2-.6-.2zM51.5 46.8l-3.7 13.9M51.7 40.1l2-.4v.7zM51.9 45.5l-.4 1.3"/>
<path d="M96.7 44.8h1M96.8 44.5l.7 .7M97.2 44.3v1M97.5 44.5l-.7 .7M131.7 40.1l2-.4v.7zM195.4 77.3h3.6M196.1 75.3h.6l-.3 2zM196.4 73.3v12.8M195.4 82.2h3.5M196 90h12.8M196.4 82.2l.3 1.9h-.6zM198 89.7l2.1 .3-2.1 .3z"/>
<path d="M200.1 83.2v7.8M204.9 90l1.9-.3v.6zM204.9 83.1v7.9M243.3 82.3h1M243.5 81.9l.7 .7M243.8 81.8v1M244.2 81.9l-.7 .7M15.5 114.8h7.7M16.2 112.8h.6l-.3 2zM24 115.6v9M43.7 113.5h7M44.3 111.5h.7l-.3 2z"/>
<path d="M170.4 115.6v9M24 123.5l2-.3v.7zM24 123.5h146.4M168.4 123.2l2 .3-2 .4zM209.3 133.1l2-.3v.6zM209.3 132.1v16.4M209.3 133.1h10M214.1 138.5v15.5M217.3 132.8l2 .3-2 .3zM219.3 132.1v5.5M221.3 138.6h16M228.1 138.6l.3 2h-.6z"/>
<path d="M228.1 138.6v21M236.3 138.6v33.3M236.3 138.6l.3 2h-.7zM49.5 153.1h.9M49.6 152.8l.7 .7M50 152.6v1M50.3 152.8l-.7 .7M213.7 147.6h.7l-.3 2zM214.1 150.1l.3 2h-.7zM219.3 149.6h9.8M220.3 159.6h8.8M227.8 147.6h.6l-.3 2z"/>
<path d="M227.8 157.6h.6l-.3 2zM228.1 149.6l.3 1.9h-.6zM200.3 179.2l2-.4v.7zM200.3 172.9v7.3M200.3 179.2h20M215.3 166.6h10.3M217.3 166.3l2 .3-2 .3zM218.3 178.8l2 .4-2 .3zM219.3 171.9h18M220.3 166.6l2-.3v.6zM220.3 170.9v9.3M235.9 169.9h.7l-.3 2z"/>
</g>
<path d="M176.7 92.9h-17.6" fill="none" stroke="#000" stroke-width=".35" stroke-dasharray="6.3 1.3 1.3 1.3" stroke-dashoffset="-.6" stroke-linecap="butt"/>
<g fill="none" stroke="#000" stroke-width=".21" stroke-dasharray="15.2 1.3 1.3 1.3" stroke-linecap="butt">
<path d="M27 26h-2M27.4 25.7v-2M27.4 26.4v2M27.7 26h2M99.2 25.7h-.9M99.6 25.4v-1M99.6 26v1M99.9 25.7h1M105.2 25.7h-.9M105.6 25.4v-1M105.6 26v1M105.9 25.7h1"/>
<path d="M51.4 46.1h-.4M51.7 45.8v-.4M51.7 46.5v.4M52 46.1h.5M100.3 47.1v.1M104.9 47.1v.1M131.4 46.1h-.4M131.7 45.8v-.4M131.7 46.5v.4M132 46.1h.5M51.4 113.5h-.4M51.7 113.1v-.4"/>
<path d="M51.7 113.8v.4M52 113.5h.5M100.3 113.1v.1M104.9 113.1v.1M131.4 113.5h-.4M131.7 113.1v-.4M131.7 113.8v.4M132 113.5h.5"/>
</g>
<path d="M100.3 112.5v-4.7" fill="none" stroke="#000" stroke-width=".21" stroke-dasharray="15.2 1.3 1.3 1.3" stroke-dashoffset="14.8" stroke-linecap="butt"/>
<path d="M106.2 203.7h185" fill="none" stroke="#000" stroke-width=".25"/>
<path d="M6.7 12.9h284.5v190.8h-284.5zM137.6 183.7v20M291.2 183.7h-185v20" fill="none" stroke="#000" stroke-width=".5"/>
<path d="M272.8 195.6h.1M276.4 199.7v4M285 199.7v4" fill="none" stroke="#c0c0c0" stroke-width=".21"/>
<g fill="#00f">
<path d="M52.6 154.6l.3 .2h-.3zM50 146.4v.3l-.1-.1z"/>
<path d="M195.8 22.9l.5 .1-.5 .1zM192.1 14.7l.1 .4h-.2zM243.8 78.1v.4zM243.8 82.2v.2zM297.1 40.3v.2zM297.1 32v.4z"/>
<path d="M97.2 48.6v.4zM97.2 44.7v.2z"/>
<path d="M97.2 22.9v.2zM97.2 14.7v.4z"/>
</g>
<g fill="#808080">
<path d="M51.5 46.8l-.2 2-.6-.2z"/>
<path d="M24 123.5l2-.3v.7zM168.4 123.2l2 .3-2 .4zM24 40.1l2-.4v.7zM49.7 39.7l2 .4-2 .3zM51.7 40.1l2-.4v.7zM129.7 39.7l2 .4-2 .3zM131.7 40.1l2-.4v.7zM168.4 39.7l2 .4-2 .3z"/>
<path d="M217.3 166.3l2 .3-2 .3zM220.3 166.6l2-.3v.6z"/>
<path d="M198 89.7l2.1 .3-2.1 .3zM204.9 90l1.9-.3v.6z"/>
<path d="M218.3 178.8l2 .4-2 .3zM200.3 179.2l2-.4v.7zM217.3 132.8l2 .3-2 .3zM209.3 133.1l2-.3v.6z"/>
<path d="M227.8 147.6h.6l-.3 2zM228.1 138.6l.3 2h-.6z"/>
<path d="M176.9 29.7l.4 2h-.7zM176.6 21.1h.7l-.4 1.9zM183 31l.3 2h-.7zM182.6 21.1h.7l-.3 1.9z"/>
<path d="M235.9 169.9h.7l-.3 2zM236.3 138.6l.3 2h-.7z"/>
<path d="M228.1 149.6l.3 1.9h-.6zM227.8 157.6h.6l-.3 2z"/>
<path d="M16.5 44.8l.3 2h-.6zM16.2 112.8h.6l-.3 2z"/>
<path d="M44.7 46.2l.3 1.9h-.7zM44.3 111.5h.7l-.3 2z"/>
<path d="M196.1 75.3h.6l-.3 2zM196.4 82.2l.3 1.9h-.6z"/>
<path d="M213.7 147.6h.7l-.3 2zM214.1 150.1l.3 2h-.7z"/>
</g>
<g fill="#000">
<path d="M52.3 46.5l1.2 1.6-.6 .3zM131.2 46.5l-.5 2-.6-.3zM52.5 111l.6 .2-1 1.8zM130.2 111.4l.6-.3 .5 2z"/>
<path d="M45.8 155.6a.22 .22 0 0 0 0 .3 .22 .22 0 0 0 .3 0l-.1-.2 .1 .2a.22 .22 0 0 0 0-.3 .22 .22 0 0 0-.3 0zM54.5 152.2l.6-.2 .4 1.9zM27 163.3h.6l-.3 2zM21.1 171.1l.6-.2 .1 2.1zM91.5 173.3l.8 1.9-.6 .2zM84.5 180.9l.5 2-.6 .1zM34.1 186.3l-.1 .1a.23 .23 0 0 0 .2 .3 .23 .23 0 0 0 .2-.3l-.2 .1 .2-.2zM100 141.3l1.6-1.3 .3 .6zM117.7 145.3l.5 .4-1.5 1.4zM244.8 116.4l1.3 1.6-1.7-1.1z"/>
</g>
<g font-size="5.5">
<text x="156.9" y="90.8">A</text>
<text x="175.9" y="90.8">A</text>
<text x="13.9" y="167.5">B</text>
</g>
<g font-size="4.8">
<text x="222.7" y="100.9">4</text>
<text x="13.9" y="138">4</text>
<text x="25.2" y="138">1</text>
<text x="37.3" y="138">5</text>
<text x="47.9" y="137.9">8</text>
<text x="116.9" y="132.8">3</text>
<text x="127.7" y="132.9">2</text>
<text x="84.3" y="193.5">7</text>
<text x="94.6" y="193.5">6</text>
<text x="11.4" y="199">2</text>
</g>
<g font-size="4.2">
<text x="115.5" y="174.5">700-800 DERECE ISIYA DAYANIKLI BOYA</text>
<text x="115.5" y="179.8">METALİK GRİ</text>
</g>
<g font-size="4.1" fill="#808080">
<text x="176" y="20" transform="rotate(-90 176 20)">100</text>
<text x="182" y="20" transform="rotate(-90 182 20)">120</text>
<text x="35.7" y="39.1">415</text>
<text x="87.7" y="39.1">1200</text>
<text x="146.2" y="39.1">580</text>
<text x="47.2" y="59.6" transform="rotate(-75 47.2 59.6)">M20</text>
<text x="15.6" y="81.5" transform="rotate(-90 15.6 81.5)">1050</text>
<text x="43.8" y="83.5" transform="rotate(-90 43.8 83.5)">1010</text>
<text x="195.5" y="82.5" transform="rotate(-90 195.5 82.5)">120</text>
<text x="199.5" y="89.1">120</text>
<text x="93.2" y="122.6">2195</text>
<text x="212.2" y="132.2">30</text>
<text x="213.1" y="146" transform="rotate(-90 213.1 146)">1,50</text>
<text x="227.2" y="146.2" transform="rotate(-90 227.2 146.2)">33</text>
<text x="227.2" y="156.6" transform="rotate(-90 227.2 156.6)">30</text>
<text x="235.4" y="157.5" transform="rotate(-90 235.4 157.5)">100</text>
<text x="222.8" y="165.6">3</text>
<text x="208.9" y="178.2">60</text>
</g>
<g font-size="3.9">
<text x="68.4" y="74.8">EKSEN ÖLÇÜLERİ ÖNEMLİDİR</text>
<text x="66.3" y="79.7">M20 KILAVUZLAR UNUTULMASIN</text>
<text x="244" y="131.3">DETAIL B</text>
<text x="242.3" y="135.2">SCALE 1 : 5</text>
<text x="262.6" y="140.7">ITEM NO.</text>
<text x="280.6" y="140.7">QTY.</text>
<text x="268.8" y="146">1</text>
<text x="283.4" y="146">4</text>
<text x="268.8" y="151.2">2</text>
<text x="283.4" y="151.2">2</text>
<text x="190.5" y="161">SECTION A-A</text>
<text x="268.8" y="156.4">3</text>
<text x="268.8" y="161.6">4</text>
<text x="283.4" y="156.4">2</text>
<text x="283.4" y="161.6">1</text>
<text x="191.9" y="164.9">SCALE 1 : 3</text>
<text x="268.8" y="166.9">5</text>
<text x="283.4" y="166.9">1</text>
<text x="268.8" y="172.1">6</text>
<text x="283.4" y="172.1">1</text>
<text x="268.8" y="177.3">7</text>
<text x="283.4" y="177.3">1</text>
<text x="268.8" y="182.5">8</text>
<text x="283.4" y="182.5">1</text>
</g>
<g font-size="3.2">
<text x="153.6" y="186.8">1188048001_9SDS</text>
<text x="153.6" y="190.8">ALT TAVA</text>
<text x="210.7" y="186.6">-</text>
<text x="153.6" y="194.8">YANMAZ BOYA / GRİ</text>
<text x="153.6" y="198.8">- / HRC</text>
<text x="230.8" y="202.8">30830.56</text>
</g>
<g font-size="2.8">
<text x="229.7" y="93.2">M5</text>
<text x="229.7" y="97.1">ALTIKÖŞE SIFIR KAFA</text>
<text x="229.7" y="100.9">SOMUNLU PERÇİN</text>
<text x="263.7" y="186.7">Ü.Adet:</text>
<text x="263.9" y="190.5">Vers.:</text>
<text x="211.5" y="194.5">Hammadde Adı:</text>
<text x="230.8" y="194.7">KAYNAKLI BIRLESTIRME</text>
<text x="138.3" y="202.6">SON KAYIT:</text>
<text x="163.5" y="202.6">6 Mayıs 2023 Cumartesi 09:34:03</text>
<text x="212.1" y="198.4">Sip. Ölçüsü:</text>
<text x="212.2" y="202.7">Ağırlık:</text>
</g>
<g font-size="2.6">
<text x="273.4" y="190.4">0</text>
<text x="265.9" y="194.4">GENEL TOLERANS</text>
<text x="264.2" y="198.5">DIN 7168 m T</text>
<text x="264.3" y="202.6">ÖLÇEK</text>
<text x="278.5" y="202.6">1:50</text>
<text x="286.5" y="202.6">A4</text>
</g>
<g font-size="2.5">
<text x="138.3" y="186.4">Parça Kodu:</text>
<text x="138.3" y="190.5">Parça Adı:</text>
<text x="201.2" y="186.5">Ü.Kodu:</text>
<text x="138.3" y="194.5">Kaplama Şekli:</text>
<text x="138.3" y="198.6">Isıl İşlem:</text>
<text x="6.7" y="206.7">D:\Onedrive\OneDrive - gazi.edu.tr\My_Design\Arsiv\DP909SDS_3ST\</text>
</g>
</svg>
